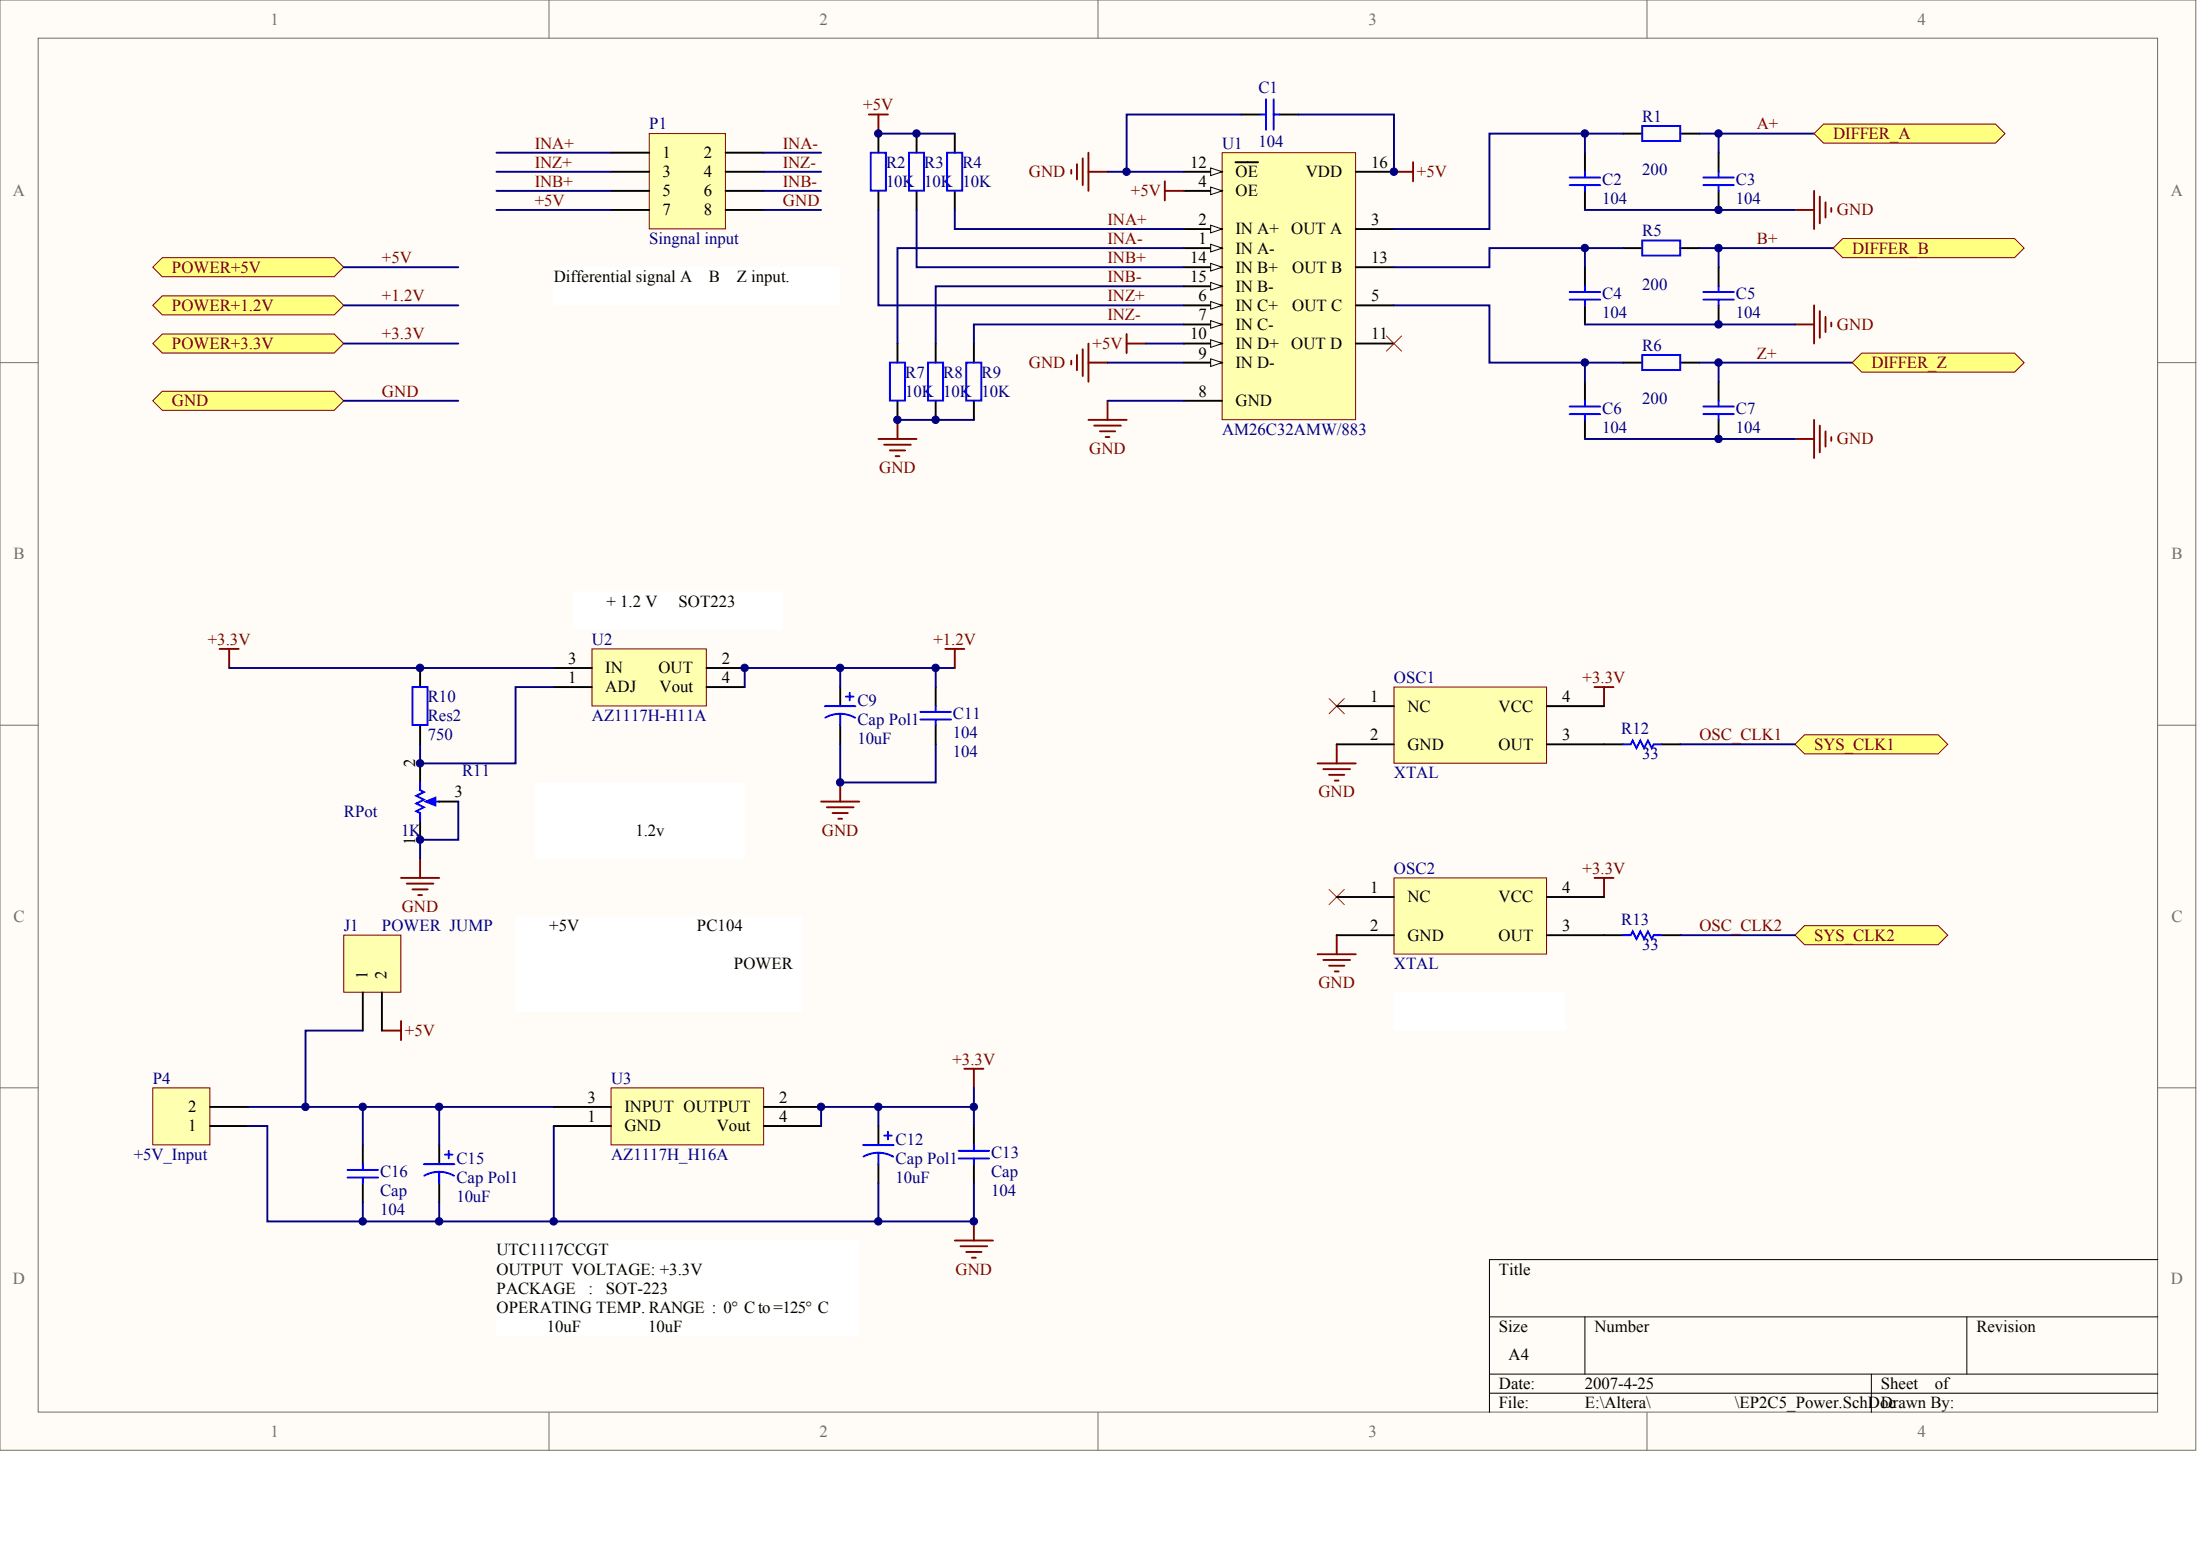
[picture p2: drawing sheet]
<svg xmlns="http://www.w3.org/2000/svg" width="840mm" height="594mm" viewBox="0 0 840 594" stroke-linecap="round" stroke-linejoin="round" font-family="sans-serif">
<g fill="#fffcf8" stroke="#716f64" stroke-width=".38">
<path d="M0 0h838v553.4h-838z"/>
<path d="M14.6 14.6h808.8v524.2h-808.8z"/>
</g>
<path d="M209.5 0v14.6M419 0v14.6M628.6 0v14.6M0 138.4h14.6M823.5 138.4h14.6M0 276.7h14.6M823.5 276.7h14.6M0 415.1h14.6M823.5 415.1h14.6M209.5 538.9v14.5M419 538.9v14.5M628.6 538.9v14.5" fill="none" stroke="#716f64" stroke-width=".38"/>
<path d="M823.5 480.6h-255.1v58.3M568.4 502.5h255.1M604.9 502.5v21.8M750.6 502.5v21.8M568.4 524.3h255.1M568.4 531.6h255.1M714.2 524.3v14.6" fill="none" stroke="#000" stroke-width=".38"/>
<path d="M225.9 247.6h43.7v21.8h-43.7z" fill="#ffffb0" stroke="#800000" stroke-width=".38"/>
<path d="M211.3 254.9h14.6M269.6 254.9h14.6M211.3 262.2h14.6M269.6 262.2h14.6" fill="none" stroke="#000" stroke-width=".73"/>
<path d="M58.3 415.1h21.8v21.7h-21.8z" fill="#ffffb0" stroke="#800000" stroke-width=".38"/>
<g fill="none" stroke="#000" stroke-width=".73">
<path d="M612.2 284h7.2M634 284h7.3M612.2 356.8h7.2M634 356.8h7.3M80.2 429.6h14.5M80.2 422.4h14.5M138.5 436.9v7.3M167.6 436.9v7.3M335.2 429.6v7.3M371.7 429.6v7.3M138.5 451.5v7.3M167.6 451.5v7.3"/>
<path d="M335.2 444.2v7.3M371.7 444.2v7.3"/>
</g>
<g fill="none" stroke="#00f" stroke-width=".73">
<path d="M619.4 284h3l.7-1.5 1.5 3 1.4-3 1.5 3 1.4-3 1.5 3 .7-1.5h2.9M619.4 356.8h3l.7-1.4 1.5 2.9 1.4-2.9 1.5 2.9 1.4-2.9 1.5 2.9 .7-1.5h2.9M171.3 439.1v2.9M329.4 436.9h11.7M335.2 439.8a11.6 11.6 0 0 1 5.7 1.5M335.2 439.8a11.6 11.6 0 0 0-5.6 1.5M335.2 439.8v4.4M337.4 433.3h2.9M338.9 431.8v2.9M365.8 439.1h11.7M371.7 436.9v2.2M132.6 446.4h11.7"/>
<path d="M132.6 449.3h11.7M138.5 444.2v2.2M138.5 449.3v2.2M161.8 444.2h11.6M167.6 447.1a11.6 11.6 0 0 1 5.7 1.5M167.6 447.1a11.6 11.6 0 0 0-5.7 1.5M167.6 447.1v4.4M169.8 440.6h2.9M365.8 442h11.7M371.7 442v2.2"/>
</g>
<path d="M94.7 429.6h7.3v36.4h65.6v-7.2M94.7 422.4h116.6M167.6 422.4v14.5M335.2 422.4v7.2M138.5 458.8v7.2M335.2 451.5v14.5M371.7 451.5v14.5h-204.1" fill="none" stroke="#000080" stroke-width=".73"/>
<path d="M189.5 473.3h138.4v36.4h-138.4z" fill="#fff" stroke="#fff" stroke-width=".38"/>
<g fill="none" stroke="#800000" stroke-width=".73">
<path d="M608.5 262.2h7.3M612.2 262.2v7.2M502.8 291.3h14.6M505 293.5h10.2M507.2 295.7h5.9M509.4 297.8h1.5M510.1 284v7.3M608.5 335h7.3M612.2 335v7.3M510.1 356.8v7.3M502.8 364.1h14.6M505 366.3h10.2"/>
<path d="M507.2 368.5h5.9M509.4 370.7h1.5M145.8 393.2h7.2M153 389.6v7.3M368 407.8h7.3M371.7 407.8v7.3M364.4 473.3h14.6M366.6 475.5h10.2M368.8 477.7h5.8M370.9 479.9h1.5M371.7 466v7.3"/>
</g>
<path d="M507.2 266.5l5.9 5.8M513.1 266.5l-5.9 5.8M507.2 339.3l5.9 5.9M513.1 339.3l-5.9 5.9" fill="none" stroke="#f00" stroke-width=".38"/>
<g fill="#ffff80" stroke="#800000" stroke-width=".38">
<path d="M685 356.8l3.7-3.6h51l3.6 3.6-3.6 3.7h-51z" fill-rule="evenodd"/>
<path d="M685 284l3.7-3.6h51l3.6 3.6-3.6 3.6h-51z" fill-rule="evenodd"/>
</g>
<path d="M532 378.7h65.5v14.5h-65.5z" fill="#fff" stroke="#fff" stroke-width=".38"/>
<path d="M466.4 58.3h50.9v101.8h-50.9z" fill="#ffffb0" stroke="#800000" stroke-width=".38"/>
<path d="M451.8 87.4h14.6" fill="none" stroke="#000" stroke-width=".73"/>
<path d="M462 85.9l4.4 1.5-4.4 1.4z" fill="#fffcf8" stroke="#000" stroke-width=".38"/>
<path d="M517.4 65.5h14.6M517.4 87.4h14.6M451.8 109.2h14.6M451.8 152.9h14.6" fill="none" stroke="#000" stroke-width=".73"/>
<path d="M462 107.8l4.4 1.4-4.4 1.5z" fill="#fffcf8" stroke="#000" stroke-width=".38"/>
<path d="M451.8 94.7h14.6M517.4 116.5h14.6M517.4 102h14.6M517.4 131.1h14.6" fill="none" stroke="#000" stroke-width=".73"/>
<path d="M462 93.2l4.4 1.5-4.4 1.4z" fill="#fffcf8" stroke="#000" stroke-width=".38"/>
<path d="M451.8 102h14.6" fill="none" stroke="#000" stroke-width=".73"/>
<path d="M462 100.5l4.4 1.5-4.4 1.4z" fill="#fffcf8" stroke="#000" stroke-width=".38"/>
<path d="M451.8 72.8h14.6" fill="none" stroke="#000" stroke-width=".73"/>
<path d="M462 71.4l4.4 1.4-4.4 1.5z" fill="#fffcf8" stroke="#000" stroke-width=".38"/>
<path d="M451.8 65.5h14.6" fill="none" stroke="#000" stroke-width=".73"/>
<path d="M462 64.1l4.4 1.4-4.4 1.5z" fill="#fffcf8" stroke="#000" stroke-width=".38"/>
<path d="M471.5 61.9h8.6M451.8 131.1h14.6" fill="none" stroke="#000" stroke-width=".73"/>
<path d="M462 129.6l4.4 1.5-4.4 1.4z" fill="#fffcf8" stroke="#000" stroke-width=".38"/>
<path d="M451.8 138.4h14.6" fill="none" stroke="#000" stroke-width=".73"/>
<path d="M462 136.9l4.4 1.5-4.4 1.4z" fill="#fffcf8" stroke="#000" stroke-width=".38"/>
<path d="M451.8 116.5h14.6" fill="none" stroke="#000" stroke-width=".73"/>
<path d="M462 115.1l4.4 1.4-4.4 1.5z" fill="#fffcf8" stroke="#000" stroke-width=".38"/>
<path d="M451.8 123.8h14.6" fill="none" stroke="#000" stroke-width=".73"/>
<path d="M462 122.3l4.4 1.5-4.4 1.5z" fill="#fffcf8" stroke="#000" stroke-width=".38"/>
<path d="M422.7 152.9v7.3M415.4 160.2h14.6M417.6 162.4h10.2M419.8 164.6h5.8M422 166.8h1.4" fill="none" stroke="#800000" stroke-width=".73"/>
<path d="M422.7 152.9h29.1" fill="none" stroke="#000080" stroke-width=".73"/>
<path d="M247.8 51h29.1v36.3h-29.1z" fill="#ffffb0" stroke="#800000" stroke-width=".38"/>
<path d="M233.2 58.3h14.6M276.9 58.3h14.6M233.2 65.5h14.6M233.2 72.8h14.6M276.9 65.5h14.6M276.9 72.8h14.6M233.2 80.1h14.6M276.9 80.1h14.6" fill="none" stroke="#000" stroke-width=".73"/>
<path d="M131.2 356.8h21.8v21.8h-21.8z" fill="#ffffb0" stroke="#800000" stroke-width=".38"/>
<g fill="none" stroke="#000" stroke-width=".73">
<path d="M604.9 58.3v7.2M619.4 51h7.3M641.3 51h7.3M655.9 58.3v7.2M604.9 72.8v7.3M655.9 72.8v7.3M619.4 94.7h7.3M641.3 94.7h7.3M604.9 102v7.2M604.9 116.5v7.3M655.9 102v7.2M655.9 116.5v7.3"/>
<path d="M619.4 138.4h7.3M641.3 138.4h7.3M604.9 145.6v7.3M655.9 145.6v7.3M604.9 160.2v7.3M655.9 160.2v7.3M138.5 378.7v14.5M145.8 378.7v14.5"/>
</g>
<path d="M196.8 349.5h109.2v36.4h-109.2z" fill="#fff" stroke="#fff" stroke-width=".38"/>
<g fill="none" stroke="#000080" stroke-width=".73">
<path d="M189.5 58.3h43.7M291.5 58.3h21.9M604.9 51v7.3M619.4 51h-51v36.4h-36.4M648.6 51h43.7M655.9 51v7.3M189.5 65.5h43.7M189.5 72.8h43.7M291.5 65.5h21.9M291.5 72.8h21.9M422.7 65.5h29.1M189.5 80.1h43.7"/>
<path d="M291.5 80.1h21.9M604.9 80.1h80.1M604.9 94.7v7.3M619.4 94.7h-51v7.3h-36.4M648.6 94.7h51M655.9 94.7v7.3M532 116.5h36.4v21.9h51M422.7 138.4h29.1M437.3 131.1h14.5M604.9 138.4v7.2M604.9 123.8h80.1M648.6 138.4h58.3"/>
<path d="M655.9 138.4v7.2M604.9 167.5h80.1"/>
</g>
<g fill="none" stroke="#800000" stroke-width=".73">
<path d="M415.4 58.3v14.5M408.8 64.8v1.5M411 62.6v5.9M413.2 60.4v10.2M415.4 65.5h7.3M444.5 69.2v7.3M444.5 72.8h7.3M532 65.5h7.3M539.3 61.9v7.3M692.3 72.8v14.6M694.5 75v10.2M696.7 77.2v5.8"/>
<path d="M698.9 79.4v1.4M685 80.1h7.3M692.3 116.5v14.6M694.5 118.7v10.2M408.8 137.6v1.5M411 135.4v5.9M413.2 133.3v10.2M415.4 131.1v14.5M415.4 138.4h7.3M430 127.4v7.3M430 131.1h7.3M685 123.8h7.3"/>
<path d="M696.7 120.9v5.8M698.9 123.1v1.4M685 167.5h7.3M692.3 160.2v14.6M694.5 162.4v10.2M696.7 164.6v5.8M698.9 166.8v1.4"/>
</g>
<g fill="none" stroke="#00f" stroke-width=".73">
<path d="M626.7 48.1h14.5v5.7h-14.5zM599 67.7h11.7M599 70.6h11.7M604.9 65.5v2.2M604.9 70.6v2.2M650.1 67.7h11.6M650.1 70.6h11.6M655.9 65.5v2.2M655.9 70.6v2.2M626.7 91.8h14.5v5.7h-14.5zM599 111.4h11.7M599 114.3h11.7"/>
<path d="M604.9 109.2v2.2M604.9 114.3v2.2M650.1 111.4h11.6M650.1 114.3h11.6M655.9 109.2v2.2M655.9 114.3v2.2M626.7 135.4h14.5v5.8h-14.5zM599 155.1h11.7M599 158h11.7M604.9 152.9v2.2M604.9 158v2.2M650.1 155.1h11.6"/>
<path d="M650.1 158h11.6M655.9 152.9v2.2M655.9 158v2.2"/>
</g>
<path d="M529.1 128.2l5.8 5.8M534.9 128.2l-5.8 5.8" fill="none" stroke="#f00" stroke-width=".38"/>
<g fill="#ffff80" stroke="#800000" stroke-width=".38">
<path d="M692.3 51l3.7-3.7h65.6l3.6 3.7-3.6 3.6h-65.6z" fill-rule="evenodd"/>
<path d="M699.6 94.7l3.7-3.7h65.5l3.7 3.7-3.7 3.6h-65.5z" fill-rule="evenodd"/>
<path d="M706.9 138.4l3.6-3.7h58.3l3.7 3.7-3.7 3.6h-58.3z" fill-rule="evenodd"/>
</g>
<g fill="none" stroke="#000" stroke-width=".73">
<path d="M335.2 51v7.3M349.8 51v7.3M364.4 51v7.3M473.7 43.7h7.3M488.3 43.7h7.3M335.2 72.8v7.3M349.8 72.8v7.3M364.4 72.8v7.3M342.5 131.1v7.3M357.1 131.1v7.3M371.7 131.1v7.3M342.5 152.9v7.3"/>
<path d="M357.1 152.9v7.3M371.7 152.9v7.3M160.3 254.9v7.3M160.3 276.7v7.3M320.7 262.2v7.2M320.7 276.7v7.3M357.1 262.2v7.2M357.1 276.7v7.3M160.3 291.3v7.3M160.3 313.1v7.3M167.6 305.8h7.3"/>
</g>
<g fill="none" stroke="#00f" stroke-width=".73">
<path d="M483.2 37.9v11.6M486.1 37.9v11.6M332.3 58.3h5.8v14.5h-5.8zM346.9 58.3h5.7v14.5h-5.7zM361.5 58.3h5.7v14.5h-5.7zM481 43.7h2.2M486.1 43.7h2.2M339.6 138.4h5.8v14.5h-5.8zM354.2 138.4h5.7v14.5h-5.7zM368.8 138.4h5.7v14.5h-5.7zM157.4 262.2h5.8v14.4h-5.8zM314.8 269.4h11.7"/>
<path d="M320.7 272.3a11.6 11.6 0 0 1 5.6 1.5M320.7 272.3a11.6 11.6 0 0 0-5.7 1.5M320.7 272.3v4.4M322.8 265.8h3M324.3 264.3v3M351.3 271.6h11.6M351.3 274.5h11.6M357.1 269.4v2.2M357.1 274.5v2.2M160.3 298.6v2.9l1.5 .7-2.9 1.5 2.9 1.4-2.9 1.5 2.9 1.4-2.9 1.5 1.4 .7v2.9M164 305.8h3.6"/>
</g>
<g fill="none" stroke="#000080" stroke-width=".73">
<path d="M335.2 51h29.2M473.7 43.7h-43.7v21.8M495.6 43.7h36.4v21.8M335.2 80.1v36.4h116.6M349.8 80.1v21.9h102M364.4 80.1v7.3h87.4M451.8 94.7h-109.3v36.4M451.8 109.2h-94.7v21.9M451.8 123.8h-80.1v7.3M342.5 160.2h29.2M320.7 254.9v7.3M357.1 254.9v7.3"/>
<path d="M364.4 254.9h-80.2v7.3M211.3 262.2h-14.5v29.1h-36.5v-7.3M320.7 284v14.6h36.4v-14.6M174.9 305.8v14.6h-14.6v7.3"/>
</g>
<g fill="none" stroke="#800000" stroke-width=".73">
<path d="M331.6 43.7h7.3M335.2 43.7v7.3M335.2 167.5h14.6M337.4 169.7h10.2M339.6 171.9h5.8M341.8 174h1.4M342.5 160.2v7.3M83.8 247.6h7.3M87.5 247.6v7.3M360.7 247.6h7.3M364.4 247.6v7.3M320.7 298.6v7.2"/>
<path d="M313.4 305.8h14.5M315.6 308h10.2M317.7 310.2h5.9M319.9 312.4h1.5M153 335h14.6M155.2 337.2h10.2M157.4 339.3h5.8M160.3 327.7v7.3M159.6 341.5h1.5"/>
</g>
<g fill="#fff" stroke="#fff" stroke-width=".38">
<path d="M218.6 225.7h80.1v14.5h-80.1z"/>
<path d="M204.1 298.6h80v29h-80z"/>
</g>
<path d="M162.5 305.8l3.7-1.4v2.9z" fill="#00f" stroke="#00f" stroke-width=".73"/>
<g fill="#ffff80" stroke="#800000" stroke-width=".38">
<path d="M58.3 102l3.6-3.7h65.6l3.7 3.7-3.7 3.6h-65.6z" fill-rule="evenodd"/>
<path d="M58.3 116.5l3.6-3.6h65.6l3.7 3.6-3.7 3.7h-65.6z" fill-rule="evenodd"/>
<path d="M58.3 131.1l3.6-3.7h65.6l3.7 3.7-3.7 3.6h-65.6z" fill-rule="evenodd"/>
</g>
<path d="M211.3 102h109.3v14.4h-109.3z" fill="#fff" stroke="#fff" stroke-width=".38"/>
<path d="M131.2 102h43.7M131.2 116.5h43.7M131.2 131.1h43.7" fill="none" stroke="#000080" stroke-width=".73"/>
<path d="M58.3 152.9l3.6-3.6h65.6l3.7 3.6-3.7 3.7h-65.6z" fill-rule="evenodd" fill="#ffff80" stroke="#800000" stroke-width=".38"/>
<path d="M131.2 152.9h43.7M641.3 284h43.7M641.3 356.8h43.7M138.5 393.2h-21.9v29.2M138.5 422.4v14.5M211.3 429.6v36.4" fill="none" stroke="#000080" stroke-width=".73"/>
<path d="M233.2 415.1h58.2v21.7h-58.2z" fill="#ffffb0" stroke="#800000" stroke-width=".38"/>
<path d="M211.3 429.6h21.9M211.3 422.4h21.9M291.5 429.6h21.9M291.5 422.4h21.9" fill="none" stroke="#000" stroke-width=".73"/>
<path d="M532 262.2h58.2v29h-58.2z" fill="#ffffb0" stroke="#800000" stroke-width=".38"/>
<path d="M510.1 269.4h21.9M590.3 269.4h21.9M510.1 284h21.9M590.3 284h21.9" fill="none" stroke="#000" stroke-width=".73"/>
<path d="M532 335h58.2v29h-58.2z" fill="#ffffb0" stroke="#800000" stroke-width=".38"/>
<path d="M510.1 342.3h21.9M510.1 356.8h21.9M590.3 342.3h21.9M590.3 356.8h21.9" fill="none" stroke="#000" stroke-width=".73"/>
<path d="M87.5 254.9h123.8M371.7 415.1v7.3M313.4 429.6v-7.2h58.3v7.2" fill="none" stroke="#000080" stroke-width=".73"/>
<g fill="#000080" stroke="#000080" stroke-width=".38">
<circle cx="116.6" cy="422.3" r="1.42"/>
<circle cx="138.4" cy="466" r="1.42"/>
<circle cx="138.4" cy="422.3" r="1.42"/>
<circle cx="160.3" cy="320.4" r="1.42"/>
<circle cx="160.3" cy="291.2" r="1.42"/>
<circle cx="160.3" cy="254.8" r="1.42"/>
<circle cx="167.6" cy="466" r="1.42"/>
<circle cx="167.6" cy="422.3" r="1.42"/>
<circle cx="211.3" cy="466" r="1.42"/>
<circle cx="284.2" cy="254.8" r="1.42"/>
<circle cx="313.3" cy="422.3" r="1.42"/>
<circle cx="320.6" cy="298.5" r="1.42"/>
<circle cx="320.6" cy="254.8" r="1.42"/>
<circle cx="335.2" cy="466" r="1.42"/>
<circle cx="335.2" cy="422.3" r="1.42"/>
<circle cx="335.2" cy="50.9" r="1.42"/>
<circle cx="342.5" cy="160.2" r="1.42"/>
<circle cx="349.8" cy="50.9" r="1.42"/>
<circle cx="357.1" cy="254.8" r="1.42"/>
<circle cx="357.1" cy="160.2" r="1.42"/>
<circle cx="371.6" cy="466" r="1.42"/>
<circle cx="371.6" cy="422.3" r="1.42"/>
<circle cx="429.9" cy="65.5" r="1.42"/>
<circle cx="532" cy="65.5" r="1.42"/>
<circle cx="604.8" cy="138.3" r="1.42"/>
<circle cx="604.8" cy="94.6" r="1.42"/>
<circle cx="604.8" cy="50.9" r="1.42"/>
<circle cx="655.9" cy="167.5" r="1.42"/>
<circle cx="655.9" cy="138.3" r="1.42"/>
<circle cx="655.9" cy="123.8" r="1.42"/>
<circle cx="655.9" cy="94.6" r="1.42"/>
<circle cx="655.9" cy="80.1" r="1.42"/>
<circle cx="655.9" cy="50.9" r="1.42"/>
</g>
<g font-size="6.4" fill="#716f64">
<text x="103.2" y="9.4">1</text>
<text x="312.7" y="9.4">2</text>
<text x="522.2" y="9.4">3</text>
<text x="731.8" y="9.4">4</text>
<text x="5" y="74.9">A</text>
<text x="828.5" y="74.9">A</text>
<text x="5.2" y="213.2">B</text>
<text x="828.7" y="213.2">B</text>
<text x="5.2" y="351.6">C</text>
<text x="828.7" y="351.6">C</text>
<text x="5" y="490">D</text>
<text x="828.5" y="490">D</text>
<text x="103.2" y="548.2">1</text>
<text x="312.7" y="548.2">2</text>
<text x="522.2" y="548.2">3</text>
<text x="731.8" y="548.2">4</text>
</g>
<g font-size="6.4" fill="#000080">
<text x="480.3" y="35.6">C1</text>
<text x="626.7" y="46.5">R1</text>
<text x="247.8" y="49.4">P1</text>
<text x="466.4" y="56.7">U1</text>
<text x="480.3" y="56">104</text>
<text x="338.1" y="64">R2</text>
<text x="352.7" y="64">R3</text>
<text x="367.3" y="64">R4</text>
<text x="338.1" y="71.3">10K</text>
<text x="352.7" y="71.3">10K</text>
<text x="367.3" y="71.3">10K</text>
<text x="611.4" y="70.5">C2</text>
<text x="626.7" y="66.9">200</text>
<text x="662.4" y="70.5">C3</text>
<text x="611.4" y="77.8">104</text>
<text x="662.4" y="77.8">104</text>
<text x="247.8" y="93.1">Singnal input</text>
<text x="626.7" y="90.2">R5</text>
<text x="626.7" y="110.6">200</text>
<text x="611.4" y="114.2">C4</text>
<text x="662.4" y="114.2">C5</text>
<text x="611.4" y="121.5">104</text>
<text x="662.4" y="121.5">104</text>
<text x="626.7" y="133.9">R6</text>
<text x="345.4" y="144.1">R7</text>
<text x="360" y="144.1">R8</text>
<text x="374.6" y="144.1">R9</text>
<text x="345.4" y="151.4">10K</text>
<text x="360" y="151.4">10K</text>
<text x="374.6" y="151.4">10K</text>
<text x="626.7" y="154.3">200</text>
<text x="611.4" y="157.9">C6</text>
<text x="662.4" y="157.9">C7</text>
<text x="466.4" y="165.9">AM26C32AMW/883</text>
<text x="611.4" y="165.2">104</text>
<text x="662.4" y="165.2">104</text>
<text x="225.9" y="246">U2</text>
<text x="532" y="260.6">OSC1</text>
<text x="163.2" y="267.9">R10</text>
<text x="327.2" y="269.3">C9</text>
<text x="163.2" y="275.1">Res2</text>
<text x="225.9" y="275.1">AZ1117H-H11A</text>
<text x="363.7" y="274.4">C11</text>
<text x="327.2" y="276.6">Cap Pol1</text>
<text x="363.7" y="281.7">104</text>
<text x="618.7" y="280.2">R12</text>
<text x="163.2" y="282.4">750</text>
<text x="327.2" y="283.9">10uF</text>
<text x="363.7" y="289">104</text>
<text x="626.7" y="289.7">33</text>
<text x="176.4" y="296.3">R11</text>
<text x="532" y="297">XTAL</text>
<text x="131.2" y="311.6">RPot</text>
<text x="153" y="318.8">1K</text>
<text x="532" y="333.4">OSC2</text>
<text x="618.7" y="353.1">R13</text>
<text x="131.2" y="355.2">J1</text>
<text x="145.8" y="355.2">POWER JUMP</text>
<text x="626.7" y="362.5">33</text>
<text x="532" y="369.8">XTAL</text>
<text x="58.3" y="413.5">P4</text>
<text x="233.2" y="413.5">U3</text>
<text x="341.8" y="436.8">C12</text>
<text x="51" y="442.6">+5V_Input</text>
<text x="233.2" y="442.6">AZ1117H_H16A</text>
<text x="378.2" y="441.9">C13</text>
<text x="145" y="449.2">C16</text>
<text x="174.2" y="444.1">C15</text>
<text x="341.8" y="444.1">Cap Pol1</text>
<text x="378.2" y="449.2">Cap</text>
<text x="174.2" y="451.4">Cap Pol1</text>
<text x="341.8" y="451.4">10uF</text>
<text x="145" y="456.5">Cap</text>
<text x="174.2" y="458.6">10uF</text>
<text x="378.2" y="456.5">104</text>
<text x="145" y="463.7">104</text>
</g>
<g font-size="6.4" fill="#800000">
<text x="329.5" y="42.1">+5V</text>
<text x="670.5" y="49.4">A+</text>
<text x="699.6" y="53">DIFFER_A</text>
<text x="204.1" y="56.7">INA+</text>
<text x="298.8" y="56.7">INA-</text>
<text x="204.1" y="64">INZ+</text>
<text x="298.8" y="64">INZ-</text>
<text x="204.1" y="71.3">INB+</text>
<text x="298.8" y="71.3">INB-</text>
<text x="392.7" y="67.6">GND</text>
<text x="540.7" y="67.6">+5V</text>
<text x="431.6" y="74.9">+5V</text>
<text x="204.1" y="78.5">+5V</text>
<text x="298.8" y="78.5">GND</text>
<text x="701.1" y="82.2">GND</text>
<text x="422.7" y="85.8">INA+</text>
<text x="422.7" y="93.1">INA-</text>
<text x="670.5" y="93.1">B+</text>
<text x="145.8" y="100.4">+5V</text>
<text x="422.7" y="100.4">INB+</text>
<text x="706.9" y="96.7">DIFFER_B</text>
<text x="65.6" y="104">POWER+5V</text>
<text x="422.7" y="107.7">INB-</text>
<text x="65.6" y="118.6">POWER+1.2V</text>
<text x="145.8" y="114.9">+1.2V</text>
<text x="422.7" y="114.9">INZ+</text>
<text x="422.7" y="122.2">INZ-</text>
<text x="701.1" y="125.9">GND</text>
<text x="145.8" y="129.5">+3.3V</text>
<text x="65.6" y="133.1">POWER+3.3V</text>
<text x="417" y="133.1">+5V</text>
<text x="670.5" y="136.8">Z+</text>
<text x="392.7" y="140.4">GND</text>
<text x="714.2" y="140.4">DIFFER_Z</text>
<text x="65.6" y="155">GND</text>
<text x="145.8" y="151.4">GND</text>
<text x="415.7" y="173.2">GND</text>
<text x="701.1" y="169.6">GND</text>
<text x="335.5" y="180.5">GND</text>
<text x="79.3" y="246">+3.3V</text>
<text x="356.2" y="246">+1.2V</text>
<text x="604" y="260.6">+3.3V</text>
<text x="648.6" y="282.4">OSC_CLK1</text>
<text x="692.3" y="286.1">SYS_CLK1</text>
<text x="503.1" y="304.3">GND</text>
<text x="313.7" y="318.8">GND</text>
<text x="604" y="333.4">+3.3V</text>
<text x="153.3" y="348">GND</text>
<text x="648.6" y="355.2">OSC_CLK2</text>
<text x="692.3" y="358.9">SYS_CLK2</text>
<text x="503.1" y="377.1">GND</text>
<text x="154.5" y="395.3">+5V</text>
<text x="363.5" y="406.2">+3.3V</text>
<text x="364.7" y="486.3">GND</text>
</g>
<g font-size="6.4">
<text x="252.9" y="60.3">1</text>
<text x="268.6" y="60.3">2</text>
<text x="454.2" y="64">12</text>
<text x="523.3" y="64">16</text>
<text x="252.9" y="67.6">3</text>
<text x="268.6" y="67.6">4</text>
<text x="457.4" y="71.3">4</text>
<text x="471.5" y="67.6">OE</text>
<text x="498.3" y="67.6">VDD</text>
<text x="252.9" y="74.9">5</text>
<text x="268.6" y="74.9">6</text>
<text x="471.5" y="74.9">OE</text>
<text x="252.9" y="82.2">7</text>
<text x="268.6" y="82.2">8</text>
<text x="457.4" y="85.8">2</text>
<text x="471.5" y="89.5">IN A+</text>
<text x="492.8" y="89.5">OUT A</text>
<text x="523.3" y="85.8">3</text>
<text x="457.4" y="93.1">1</text>
<text x="454.2" y="100.4">14</text>
<text x="471.5" y="96.7">IN A-</text>
<text x="523.3" y="100.4">13</text>
<text x="211.3" y="107.7">Differential signal A</text>
<text x="270.5" y="107.7">B</text>
<text x="281.2" y="107.7">Z input.</text>
<text x="454.2" y="107.7">15</text>
<text x="471.5" y="104">IN B+</text>
<text x="493.2" y="104">OUT B</text>
<text x="471.5" y="111.3">IN B-</text>
<text x="457.4" y="114.9">6</text>
<text x="471.5" y="118.6">IN C+</text>
<text x="493.2" y="118.6">OUT C</text>
<text x="523.3" y="114.9">5</text>
<text x="457.4" y="122.2">7</text>
<text x="471.5" y="125.9">IN C-</text>
<text x="454.2" y="129.5">10</text>
<text x="523.3" y="129.5">11</text>
<text x="457.4" y="136.8">9</text>
<text x="471.5" y="133.1">IN D+</text>
<text x="492.8" y="133.1">OUT D</text>
<text x="471.5" y="140.4">IN D-</text>
<text x="457.4" y="151.4">8</text>
<text x="471.5" y="155">GND</text>
<text x="231.4" y="231.5">+ 1.2 V</text>
<text x="259" y="231.5">SOT223</text>
<text x="216.9" y="253.3">3</text>
<text x="231" y="256.9">IN</text>
<text x="251.3" y="256.9">OUT</text>
<text x="275.5" y="253.3">2</text>
<text x="216.9" y="260.6">1</text>
<text x="275.5" y="260.6">4</text>
<text x="231" y="264.2">ADJ</text>
<text x="251.7" y="264.2">Vout</text>
<text x="523" y="267.9">1</text>
<text x="596.1" y="267.9">4</text>
<text x="537.1" y="271.5">NC</text>
<text x="571.9" y="271.5">VCC</text>
<text x="523" y="282.4">2</text>
<text x="537.1" y="286.1">GND</text>
<text x="571.9" y="286.1">OUT</text>
<text x="596.1" y="282.4">3</text>
<text x="173.4" y="304.3">3</text>
<text x="242.5" y="318.8">1.2v</text>
<text x="523" y="340.7">1</text>
<text x="596.1" y="340.7">4</text>
<text x="537.1" y="344.3">NC</text>
<text x="571.9" y="344.3">VCC</text>
<text x="209.6" y="355.2">+5V</text>
<text x="265.9" y="355.2">PC104</text>
<text x="523" y="355.2">2</text>
<text x="537.1" y="358.9">GND</text>
<text x="571.9" y="358.9">OUT</text>
<text x="596.1" y="355.2">3</text>
<text x="280.1" y="369.8">POWER</text>
<text x="71.9" y="424.4">2</text>
<text x="224.2" y="420.8">3</text>
<text x="238.3" y="424.4">INPUT OUTPUT</text>
<text x="297.3" y="420.8">2</text>
<text x="71.9" y="431.7">1</text>
<text x="224.2" y="428.1">1</text>
<text x="238.3" y="431.7">GND</text>
<text x="273.6" y="431.7">Vout</text>
<text x="297.3" y="428.1">4</text>
<text x="189.5" y="479">UTC1117CCGT</text>
<text x="189.5" y="486.3">OUTPUT VOLTAGE: +3.3V</text>
<text x="572.1" y="486.3">Title</text>
<text x="189.5" y="493.6">PACKAGE</text>
<text x="224.6" y="493.6">:</text>
<text x="231.2" y="493.6">SOT-223</text>
<text x="189.5" y="500.9">OPERATING TEMP. RANGE : 0°C to =125°C</text>
<text x="208.7" y="508.2">10uF</text>
<text x="247.4" y="508.2">10uF</text>
<text x="572.1" y="508.2">Size</text>
<text x="608.5" y="508.2">Number</text>
<text x="754.3" y="508.2">Revision</text>
<text x="575.7" y="519.1">A4</text>
<text x="572.1" y="530">Date:</text>
<text x="604.9" y="530">2007-4-25</text>
<text x="717.8" y="530">Sheet</text>
<text x="738.4" y="530">of</text>
<text x="572.1" y="537.3">File:</text>
<text x="604.9" y="537.3">E:\Altera\</text>
<text x="662" y="537.3">\EP2C5_Power.SchDoc</text>
<text x="717.8" y="537.3">Drawn By:</text>
</g>
<g font-size="6.3">
<text x="158.5" y="292.7" transform="rotate(-90 158.5 292.7)">2</text>
<text x="158.5" y="322.2" transform="rotate(-90 158.5 322.2)">1</text>
<text x="140.2" y="373.6" transform="rotate(-90 140.2 373.6)">1</text>
<text x="147.5" y="373.6" transform="rotate(-90 147.5 373.6)">2</text>
</g>
</svg>
